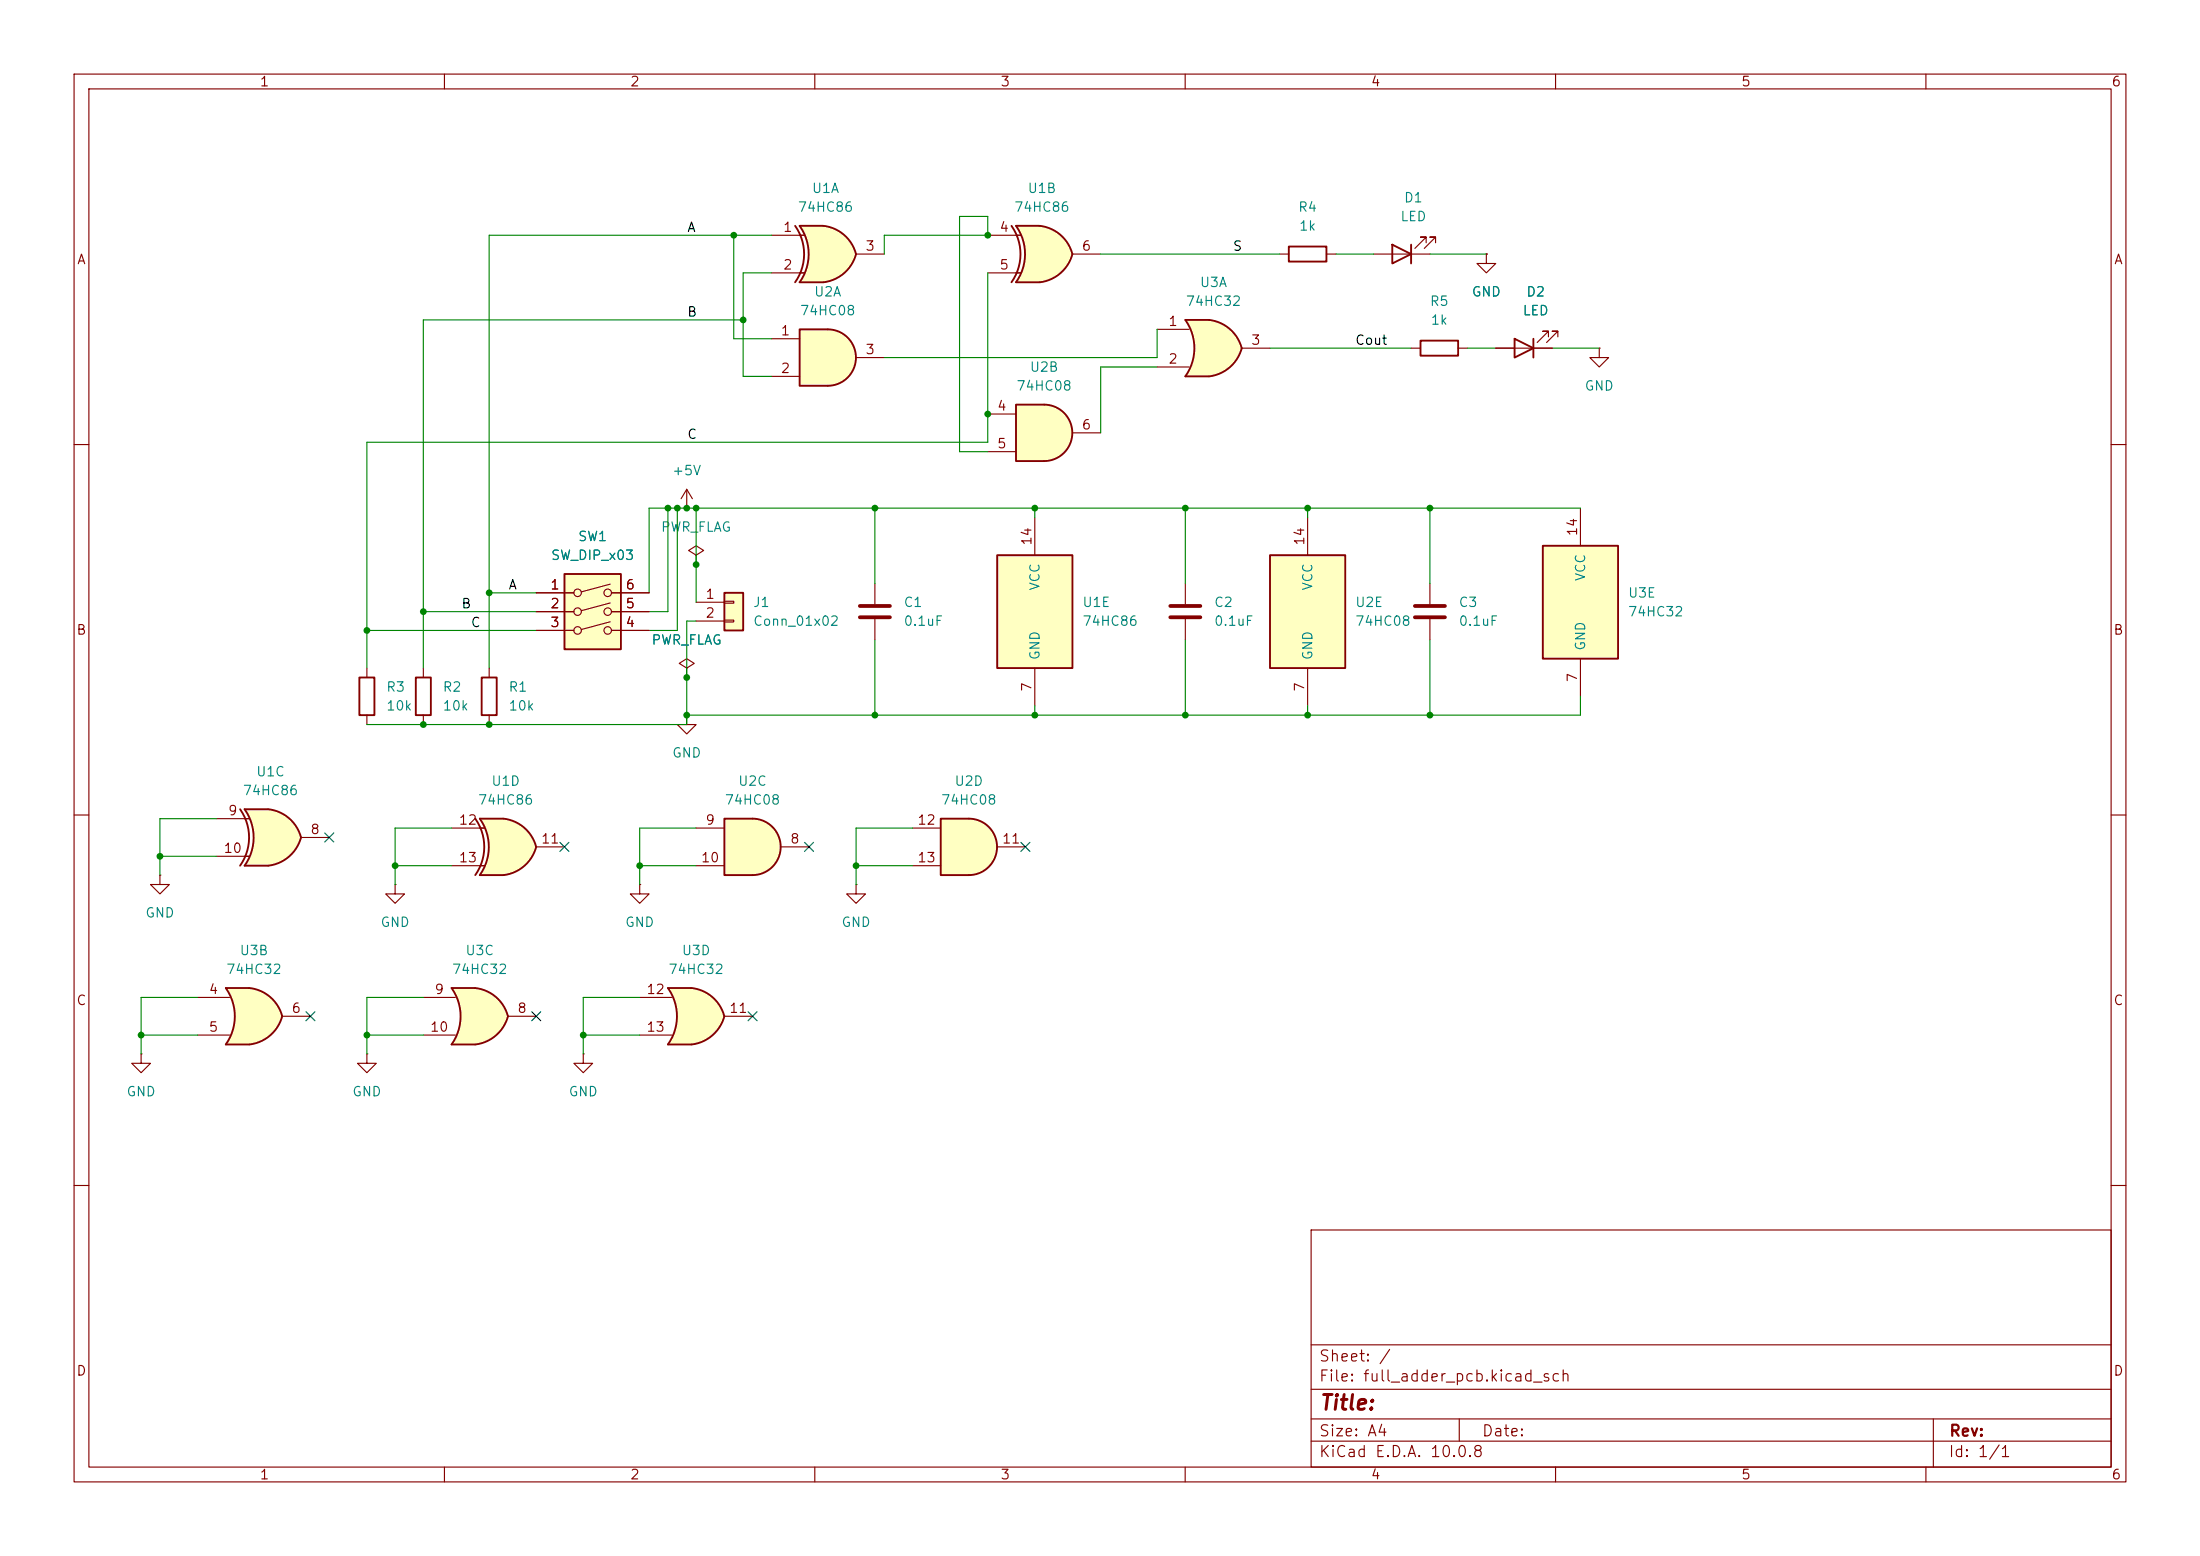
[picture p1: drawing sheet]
<svg xmlns="http://www.w3.org/2000/svg" width="297mm" height="210mm" viewBox="0 0 297 210" stroke-linecap="round" stroke-linejoin="round" font-family="sans-serif">
<g fill="none" stroke="#840000" stroke-width=".15">
<path d="M10 10h277v190h-277zM12 12h273v186h-273zM60 10v2M110 10v2M160 10v2M210 10v2M260 10v2M10 60h2M285 60h2M10 110h2M285 110h2M10 160h2"/>
<path d="M177 166h108v32h-108zM285 160h2M60 198v2M110 198v2M160 198v2M177 194.5h108M177 191.5h108M177 187.5h108M177 181.5h108M197 191.5v3M210 198v2M260 198v2"/>
<path d="M261 191.5v6.5"/>
</g>
<path d="M111.8 44.5a3.8 3.8 0 0 1 3.8 3.8 3.8 3.8 0 0 1-3.8 3.8z" fill="#ffffc2" stroke="#ffffc2" stroke-width=".14"/>
<path d="M107.9 44.5h3.9v7.6h-3.9z" fill="#ffffc2"/>
<path d="M107.9 44.5h3.9a3.8 3.8 0 0 1 3.8 3.8 3.8 3.8 0 0 1-3.8 3.8h-3.9z" fill="none" stroke="#840000" stroke-width=".25"/>
<path d="M104.1 45.7h3.8M104.1 50.8h3.8M115.6 48.3h3.8" fill="none" stroke="#840000" stroke-width=".15"/>
<path d="M90.2 133.4h3.1M90.2 141h3.1" fill="none" stroke="#ffffc2" stroke-width=".14"/>
<g fill="#ffffc2" stroke="#ffffc2" stroke-width=".14">
<path d="M92.8 135.8l5 1.4a5.2 5.2 0 0 1-4.4 3.8z"/>
<path d="M93.4 133.4a5.1 5.1 0 0 1 4.4 3.8l-5 1.3z"/>
</g>
<path d="M90.2 133.4h3.1v7.6h-3.1a6.7 6.7 0 0 0 0-7.6z" fill="#ffffc2"/>
<path d="M93.3 133.4h-3.1a6.6 6.6 0 0 1 0 7.6h3.1M93.4 133.4a5.2 5.2 0 0 1 4.4 3.8 5.2 5.2 0 0 1-4.4 3.8" fill="none" stroke="#840000" stroke-width=".25"/>
<path d="M86.4 134.6h4.3M86.4 139.7h4.3M97.8 137.2h3.8" fill="none" stroke="#840000" stroke-width=".15"/>
<path d="M130.8 110.5a3.8 3.8 0 0 1 3.8 3.8 3.8 3.8 0 0 1-3.8 3.8z" fill="#ffffc2" stroke="#ffffc2" stroke-width=".14"/>
<path d="M127 110.5h3.8v7.6h-3.8z" fill="#ffffc2"/>
<path d="M127 110.5h3.8a3.8 3.8 0 0 1 3.8 3.8 3.8 3.8 0 0 1-3.8 3.8h-3.8z" fill="none" stroke="#840000" stroke-width=".25"/>
<path d="M193 78.7v2.8M193 83.6v2.8M115.6 119.4v1.3h1.2l-1.2 1.2-1.3-1.2h1.3M115.6 119.4h.1M123.2 111.8h3.8M123.2 116.8h3.8M134.6 114.3h3.8" fill="none" stroke="#840000" stroke-width=".15"/>
<path d="M191 81.8h4.1M191 83.3h4.1" fill="none" stroke="#840000" stroke-width=".51"/>
<path d="M208.3 73.7h10.1v15.2h-10.1z" fill="#ffffc2"/>
<path d="M208.3 73.7h10.1v15.2h-10.1z" fill="none" stroke="#840000" stroke-width=".25"/>
<path d="M213.4 68.6v5.1M213.4 88.9v5.1" fill="none" stroke="#840000" stroke-width=".15"/>
<path d="M134.6 74.9h10.2v15.3h-10.2z" fill="#ffffc2"/>
<path d="M134.6 74.9h10.2v15.3h-10.2z" fill="none" stroke="#840000" stroke-width=".25"/>
<path d="M118.1 78.7v2.8M139.7 69.9v5M118.1 83.6v2.8M139.7 90.2v5.1" fill="none" stroke="#840000" stroke-width=".15"/>
<path d="M116.1 81.8h4M116.1 83.3h4" fill="none" stroke="#840000" stroke-width=".51"/>
<path d="M97.8 80h2.5v5.1h-2.5z" fill="#ffffc2"/>
<path d="M97.8 80h2.5v5.1h-2.5z" fill="none" stroke="#840000" stroke-width=".25"/>
<path d="M94 81.3h3.8M94 83.8h3.8M97.8 81.2h1.3v.2h-1.3zM97.8 83.7h1.3v.2h-1.3z" fill="none" stroke="#840000" stroke-width=".15"/>
<path d="M171.4 74.9h10.2v15.3h-10.2z" fill="#ffffc2"/>
<path d="M171.4 74.9h10.2v15.3h-10.2z" fill="none" stroke="#840000" stroke-width=".25"/>
<path d="M92.7 68.6h.1M92.7 66l-.8 1.3M92.7 66l.8 1.3M92.7 66v2.6M94 74.9l1-.6-1-.6-1 .6 1 .6v1.3M94 76.2h.1M176.5 69.9v5M176.5 90.2v5.1" fill="none" stroke="#840000" stroke-width=".15"/>
<path d="M30.5 133.4h3.2M30.5 141h3.2" fill="none" stroke="#ffffc2" stroke-width=".14"/>
<g fill="#ffffc2" stroke="#ffffc2" stroke-width=".14">
<path d="M33.1 135.8l5 1.4a5.2 5.2 0 0 1-4.4 3.8z"/>
<path d="M33.7 133.4a5.1 5.1 0 0 1 4.4 3.8l-5 1.3z"/>
</g>
<path d="M30.5 133.4h3.2v7.6h-3.2a6.7 6.7 0 0 0 0-7.6z" fill="#ffffc2"/>
<path d="M33.7 133.4h-3.2a6.6 6.6 0 0 1 0 7.6h3.2M33.7 133.4a5.1 5.1 0 0 1 4.4 3.8 5.2 5.2 0 0 1-4.4 3.8" fill="none" stroke="#840000" stroke-width=".25"/>
<path d="M26.7 134.6h4.3M26.7 139.7h4.3M38.1 137.2h3.8M19 142.2v1.3h1.3l-1.3 1.3-1.2-1.3h1.2M19 142.2h.1M49.5 142.2v1.3h1.3l-1.3 1.3-1.2-1.3h1.2M49.5 142.2h.1" fill="none" stroke="#840000" stroke-width=".15"/>
<path d="M33 109.2h3.2M33 116.8h3.2" fill="none" stroke="#ffffc2" stroke-width=".14"/>
<g fill="#ffffc2" stroke="#ffffc2" stroke-width=".14">
<path d="M35.6 111.7l5 1.3a5.2 5.2 0 0 1-4.4 3.8z"/>
<path d="M36.2 109.2a5.1 5.1 0 0 1 4.4 3.8l-4.9 1.3z"/>
</g>
<path d="M33 109.2h3.2v7.6h-3.2a6.7 6.7 0 0 0 0-7.6z" fill="#ffffc2"/>
<path d="M32.4 109.2a6.6 6.6 0 0 1 0 7.6M36.2 109.2h-3.2a6.6 6.6 0 0 1 0 7.6h3.2M36.2 109.2a5.1 5.1 0 0 1 4.4 3.8 5.2 5.2 0 0 1-4.4 3.8" fill="none" stroke="#840000" stroke-width=".25"/>
<path d="M21.6 118.1v1.3h1.3l-1.3 1.3-1.3-1.3h1.3M21.6 118.1h.1M29.2 110.5h4.5M29.2 115.6h4.5M40.6 113h3.8M53.3 119.4v1.3h1.3l-1.3 1.2-1.2-1.2h1.2M53.3 119.4h.1" fill="none" stroke="#840000" stroke-width=".15"/>
<path d="M160 43.2h3.2M160 50.8h3.2" fill="none" stroke="#ffffc2" stroke-width=".14"/>
<g fill="#ffffc2" stroke="#ffffc2" stroke-width=".14">
<path d="M162.6 45.6l5 1.4a5.2 5.2 0 0 1-4.4 3.8z"/>
<path d="M163.2 43.2a5.1 5.1 0 0 1 4.4 3.8l-4.9 1.3z"/>
</g>
<path d="M160 43.2h3.2v7.6h-3.2a6.7 6.7 0 0 0 0-7.6z" fill="#ffffc2"/>
<path d="M163.2 43.2h-3.2a6.6 6.6 0 0 1 0 7.6h3.2M163.2 43.2a5.2 5.2 0 0 1 4.4 3.8 5.2 5.2 0 0 1-4.4 3.8M48.5 91.4h2v5.1h-2zM56.1 91.4h2.1v5.1h-2.1z" fill="none" stroke="#840000" stroke-width=".25"/>
<path d="M156.2 44.5h4.3M156.2 49.5h4.3M167.6 47h3.8M49.5 90.2v1.2M49.5 96.5v1.3M57.1 90.2v1.2M57.1 96.5v1.3" fill="none" stroke="#840000" stroke-width=".15"/>
<path d="M76.2 77.5h7.6v10.1h-7.6z" fill="#ffffc2"/>
<g fill="none" stroke="#840000" stroke-width=".15">
<path d="M82.4 78.8l-3.9 1.1M160 78.7v2.8M72.4 80h5.1M72.4 82.6h5.1M72.4 85.1h5.1M82.4 81.4l-3.9 1M82.4 83.9l-3.9 1.1M82.5 80h5.1M82.5 82.6h5.1M82.5 85.1h5.1M160 83.6v2.8"/>
<circle cx="78" cy="85.1" r=".51"/>
<circle cx="78" cy="82.6" r=".51"/>
<circle cx="78" cy="80" r=".51"/>
<circle cx="82" cy="80" r=".51"/>
<circle cx="82" cy="82.6" r=".51"/>
<circle cx="82" cy="85.1" r=".51"/>
</g>
<path d="M76.2 77.5h7.6v10.1h-7.6z" fill="none" stroke="#840000" stroke-width=".25"/>
<path d="M158 81.8h4.1M158 83.3h4.1" fill="none" stroke="#840000" stroke-width=".51"/>
<path d="M61 133.4h3.1M61 141h3.1" fill="none" stroke="#ffffc2" stroke-width=".14"/>
<g fill="#ffffc2" stroke="#ffffc2" stroke-width=".14">
<path d="M63.6 135.8l5 1.4a5.2 5.2 0 0 1-4.4 3.8z"/>
<path d="M64.2 133.4a5.1 5.1 0 0 1 4.4 3.8l-5 1.3z"/>
</g>
<path d="M61 133.4h3.1v7.6h-3.1a6.7 6.7 0 0 0 0-7.6z" fill="#ffffc2"/>
<path d="M204.5 45.7l2.5 1.3-2.5 1.3zM207 45.7v2.6M64.1 133.4h-3.1a6.6 6.6 0 0 1 0 7.6h3.1M64.2 133.4a5.2 5.2 0 0 1 4.4 3.8 5.2 5.2 0 0 1-4.4 3.8" fill="none" stroke="#840000" stroke-width=".25"/>
<path d="M200.7 34.3v1.3h1.2l-1.2 1.2-1.3-1.2h1.3M200.7 34.3h.1M201.9 47h7.6M209 45.5v-.8h-.7h.7l-1.5 1.5M210.3 45.5v-.8h-.8h.8l-1.5 1.5M215.9 47v1.3h1.3l-1.3 1.2-1.3-1.2h1.3M215.9 47h.1M57.1 134.6h4.4M57.1 139.7h4.4M68.6 137.2h3.8M78.7 142.2v1.3h1.3l-1.3 1.3-1.2-1.3h1.2M78.7 142.2h.1" fill="none" stroke="#840000" stroke-width=".15"/>
<path d="M101.6 110.5a3.8 3.8 0 0 1 3.8 3.8 3.8 3.8 0 0 1-3.8 3.8z" fill="#ffffc2" stroke="#ffffc2" stroke-width=".14"/>
<path d="M97.8 110.5h3.8v7.6h-3.8z" fill="#ffffc2"/>
<path d="M174 33.3h5.1v2h-5.1zM188 33l2.5 1.3-2.5 1.3zM190.5 33v2.6M191.8 46h5v2h-5zM97.8 110.5h3.8a3.8 3.8 0 0 1 3.8 3.8 3.8 3.8 0 0 1-3.8 3.8h-3.8z" fill="none" stroke="#840000" stroke-width=".25"/>
<g fill="none" stroke="#840000" stroke-width=".15">
<path d="M172.7 34.3h1.3M179.1 34.3h1.2M185.4 34.3h7.6M192.5 32.8v-.8h-.7h.7l-1.5 1.5M193.8 32.8v-.8h-.8h.8l-1.5 1.5M190.5 47h1.3M196.8 47h1.3M92.7 96.5v1.3h1.3l-1.3 1.3-1.3-1.3h1.3M92.7 96.5h.1M92.7 90.2l1-.7-1-.6-1 .6 1 .7v1.2M92.7 91.4h.1M86.4 119.4v1.3h1.2l-1.2 1.2-1.3-1.2h1.3"/>
<path d="M86.4 119.4h.1M94 111.8h3.8M94 116.8h3.8M105.4 114.3h3.8"/>
</g>
<path d="M64.8 110.5h3.1M64.8 118.1h3.1" fill="none" stroke="#ffffc2" stroke-width=".14"/>
<g fill="#ffffc2" stroke="#ffffc2" stroke-width=".14">
<path d="M67.4 112.9l5 1.4a5.2 5.2 0 0 1-4.4 3.8z"/>
<path d="M68 110.5a5.1 5.1 0 0 1 4.4 3.8l-5 1.3z"/>
</g>
<path d="M64.8 110.5h3.1v7.6h-3.1a6.7 6.7 0 0 0 0-7.6z" fill="#ffffc2"/>
<path d="M65 91.4h2.1v5.1h-2.1zM64.2 110.5a6.6 6.6 0 0 1 0 7.6M67.9 110.5h-3.1a6.6 6.6 0 0 1 0 7.6h3.1M68 110.5a5.2 5.2 0 0 1 4.4 3.8 5.2 5.2 0 0 1-4.4 3.8" fill="none" stroke="#840000" stroke-width=".25"/>
<path d="M66 90.2v1.2M66 96.5v1.3M61 111.8h4.4M61 116.8h4.4M72.4 114.3h3.8" fill="none" stroke="#840000" stroke-width=".15"/>
<path d="M107.9 30.5h3.2M107.9 38.1h3.2" fill="none" stroke="#ffffc2" stroke-width=".14"/>
<g fill="#ffffc2" stroke="#ffffc2" stroke-width=".14">
<path d="M110.5 32.9l5.1 1.4a5.2 5.2 0 0 1-4.4 3.8z"/>
<path d="M111.2 30.5a5.1 5.1 0 0 1 4.4 3.8l-5 1.3z"/>
</g>
<path d="M107.9 30.5h3.2v7.6h-3.2a6.7 6.7 0 0 0 0-7.6z" fill="#ffffc2"/>
<path d="M107.3 30.5a6.6 6.6 0 0 1 0 7.6M107.9 30.5h3.2a5.1 5.1 0 0 1 4.5 3.8 5.2 5.2 0 0 1-4.4 3.8h-3.3a6.6 6.6 0 0 0 0-7.6z" fill="none" stroke="#840000" stroke-width=".25"/>
<path d="M104.1 31.8h4.5M104.1 36.8h4.5M115.6 34.3h3.8" fill="none" stroke="#840000" stroke-width=".15"/>
<path d="M141 54.6a3.8 3.8 0 0 1 3.8 3.8 3.8 3.8 0 0 1-3.8 3.8z" fill="#ffffc2" stroke="#ffffc2" stroke-width=".14"/>
<path d="M137.2 54.6h3.8v7.6h-3.8z" fill="#ffffc2"/>
<path d="M137.2 54.6h3.8a3.8 3.8 0 0 1 3.8 3.8 3.8 3.8 0 0 1-3.8 3.8h-3.8z" fill="none" stroke="#840000" stroke-width=".25"/>
<path d="M133.3 55.9h3.9M144.8 58.4h3.8M133.3 61h3.9" fill="none" stroke="#840000" stroke-width=".15"/>
<path d="M137.2 30.5h3.1M137.2 38.1h3.1" fill="none" stroke="#ffffc2" stroke-width=".14"/>
<g fill="#ffffc2" stroke="#ffffc2" stroke-width=".14">
<path d="M139.8 32.9l5 1.4a5.2 5.2 0 0 1-4.4 3.8z"/>
<path d="M140.4 30.5a5.1 5.1 0 0 1 4.4 3.8l-5 1.3z"/>
</g>
<path d="M137.2 30.5h3.1v7.6h-3.1a6.7 6.7 0 0 0 0-7.6z" fill="#ffffc2"/>
<path d="M136.6 30.5a6.6 6.6 0 0 1 0 7.6M140.3 30.5h-3.1a6.6 6.6 0 0 1 0 7.6h3.1M140.4 30.5a5.2 5.2 0 0 1 4.4 3.8 5.2 5.2 0 0 1-4.4 3.8" fill="none" stroke="#840000" stroke-width=".25"/>
<g fill="none" stroke="#840000" stroke-width=".15">
<path d="M133.3 31.8h4.5M133.3 36.8h4.5M144.8 34.3h3.8M200.7 34.3h.1M201.9 47h2.6M207 47h2.5M72.4 80h5.1M72.4 82.6h5.1M72.4 85.1h5.1M82.5 80h5.1M82.5 82.6h5.1M82.5 85.1h5.1"/>
<path d="M92.7 91.4h.1"/>
</g>
<g fill="none" stroke="#008400" stroke-width=".15">
<path d="M99.1 31.8v13.9h5M104.1 31.8h-38.1v58.4M104.1 36.8h-3.8v14h3.8M119.4 34.3v-2.5h13.9v-2.6h-3.8v31.8h3.8M133.3 36.8v22.9h-83.8v30.5M148.6 34.3h24.1M180.3 34.3h5.1M193 34.3h7.7M100.3 43.2h-43.2v47M156.2 44.5v3.8h-36.8M156.2 49.5h-7.6v8.9M171.4 47h19.1"/>
<path d="M198.1 47h3.8M209.5 47h6.4M90.2 68.6v14h-2.6M91.4 68.6v16.5h-3.8M94 68.6v12.7M118.1 68.6v10.1M139.7 68.6v1.3M160 68.6v10.1M176.5 68.6v1.3M193 68.6v10.1M213.4 68.6h-125.8v11.4M49.5 85.1h22.9"/>
<path d="M57.1 82.6h15.3M66 80h6.4M94 83.8h-1.3v14h-43.2M118.1 86.4v10.1M139.7 95.3v1.2M160 86.4v10.1M176.5 95.3v1.2M193 86.4v10.1M213.4 94v2.5h-120.7M21.6 115.6h7.6M29.2 110.5h-7.6v7.6M53.3 116.8h7.7"/>
<path d="M61 111.8h-7.7v7.6M86.4 116.8h7.6M94 111.8h-7.6v7.6M115.6 116.8h7.6M123.2 111.8h-7.6v7.6M19 139.7h7.7M26.7 134.6h-7.7v7.6M49.5 139.7h7.6M57.1 134.6h-7.6v7.6M78.7 139.7h7.7M86.4 134.6h-7.7v7.6"/>
</g>
<g fill="none" stroke="#000084" stroke-width=".15">
<path d="M43.8 112.4l1.3 1.2M45.1 112.4l-1.3 1.2M75.6 113.7l1.2 1.2M76.8 113.7l-1.2 1.2M108.6 113.7l1.2 1.2M109.8 113.7l-1.2 1.2M137.8 113.7l1.2 1.2M139 113.7l-1.2 1.2M41.3 136.6l1.2 1.2M42.5 136.6l-1.2 1.2M71.8 136.6l1.2 1.2M73 136.6l-1.2 1.2"/>
<path d="M101 136.6l1.2 1.2M102.2 136.6l-1.2 1.2"/>
</g>
<g fill="#008400">
<circle cx="193" cy="68.6" r=".46"/>
<circle cx="193" cy="96.5" r=".46"/>
<circle cx="139.7" cy="96.5" r=".46"/>
<circle cx="160" cy="96.5" r=".46"/>
<circle cx="139.7" cy="68.6" r=".46"/>
<circle cx="160" cy="68.6" r=".46"/>
<circle cx="176.5" cy="68.6" r=".46"/>
<circle cx="176.5" cy="96.5" r=".46"/>
<circle cx="92.7" cy="68.6" r=".46"/>
<circle cx="94" cy="68.6" r=".46"/>
<circle cx="99.1" cy="31.8" r=".46"/>
<circle cx="100.3" cy="43.2" r=".46"/>
<circle cx="133.3" cy="31.8" r=".46"/>
<circle cx="133.3" cy="55.9" r=".46"/>
<circle cx="66" cy="97.8" r=".46"/>
<circle cx="66" cy="80" r=".46"/>
<circle cx="57.1" cy="97.8" r=".46"/>
<circle cx="92.7" cy="96.5" r=".46"/>
<circle cx="92.7" cy="91.4" r=".46"/>
<circle cx="86.4" cy="116.8" r=".46"/>
<circle cx="78.7" cy="139.7" r=".46"/>
<circle cx="94" cy="76.2" r=".46"/>
<circle cx="118.1" cy="68.6" r=".46"/>
<circle cx="49.5" cy="85.1" r=".46"/>
<circle cx="57.1" cy="82.6" r=".46"/>
<circle cx="53.3" cy="116.8" r=".46"/>
<circle cx="21.6" cy="115.6" r=".46"/>
<circle cx="49.5" cy="139.7" r=".46"/>
<circle cx="19" cy="139.7" r=".46"/>
<circle cx="90.2" cy="68.6" r=".46"/>
<circle cx="91.4" cy="68.6" r=".46"/>
<circle cx="118.1" cy="96.5" r=".46"/>
<circle cx="115.6" cy="116.8" r=".46"/>
</g>
<text font-size="2" fill="#840000" x="178" y="190.8">Title:</text>
<g font-size="1.5" fill="#840000">
<text x="178" y="184.1">Sheet: /</text>
<text x="178" y="186.8">File: full_adder_pcb.kicad_sch</text>
<text x="178" y="197">KiCad E.D.A. 10.0.8</text>
<text x="178" y="194.2">Size: A4</text>
<text x="200" y="194.2">Date:</text>
<text x="263" y="197">Id: 1/1</text>
<text x="263" y="194.2">Rev:</text>
</g>
<g font-size="1.3" fill="#840000">
<text x="35" y="12">1</text>
<text x="85" y="12">2</text>
<text x="135" y="12">3</text>
<text x="185" y="12">4</text>
<text x="235" y="12">5</text>
<text x="285" y="12">6</text>
<text x="10.3" y="36">A</text>
<text x="105.6" y="31.6">1</text>
<text x="116.7" y="34.2">3</text>
<text x="134.8" y="31.6">4</text>
<text x="146" y="34.2">6</text>
<text x="285.3" y="36">A</text>
<text x="105.6" y="36.7">2</text>
<text x="134.8" y="36.7">5</text>
<text x="105.3" y="45.6">1</text>
<text x="157.6" y="44.3">1</text>
<text x="168.8" y="46.9">3</text>
<text x="105.3" y="50.7">2</text>
<text x="116.7" y="48.1">3</text>
<text x="157.6" y="49.4">2</text>
<text x="134.5" y="55.7">4</text>
<text x="146" y="58.3">6</text>
<text x="134.5" y="60.8">5</text>
<text x="139.6" y="73.7" transform="rotate(-90 139.6 73.7)">14</text>
<text x="176.4" y="73.7" transform="rotate(-90 176.4 73.7)">14</text>
<text x="213.2" y="72.5" transform="rotate(-90 213.2 72.5)">14</text>
<text x="74.2" y="79.9">1</text>
<text x="74.2" y="82.4">2</text>
<text x="84.4" y="82.4">5</text>
<text x="84.4" y="79.9">6</text>
<text x="95.2" y="81.1">1</text>
<text x="95.2" y="83.7">2</text>
<text x="10.2" y="86">B</text>
<text x="74.2" y="85">3</text>
<text x="84.4" y="85">4</text>
<text x="285.2" y="86">B</text>
<text x="139.6" y="93.4" transform="rotate(-90 139.6 93.4)">7</text>
<text x="176.4" y="93.4" transform="rotate(-90 176.4 93.4)">7</text>
<text x="213.2" y="92.2" transform="rotate(-90 213.2 92.2)">7</text>
<text x="30.7" y="110.4">9</text>
<text x="41.8" y="112.9">8</text>
<text x="61.8" y="111.6">12</text>
<text x="95.2" y="111.6">9</text>
<text x="123.8" y="111.6">12</text>
<text x="30.1" y="115.4">10</text>
<text x="61.8" y="116.7">13</text>
<text x="73" y="114.2">11</text>
<text x="94.5" y="116.7">10</text>
<text x="106.6" y="114.2">8</text>
<text x="123.8" y="116.7">13</text>
<text x="135.2" y="114.2">11</text>
<text x="10.2" y="136">C</text>
<text x="28.1" y="134.5">4</text>
<text x="39.3" y="137">6</text>
<text x="58.6" y="134.5">9</text>
<text x="69.8" y="137">8</text>
<text x="87.2" y="134.5">12</text>
<text x="98.4" y="137">11</text>
<text x="285.2" y="136">C</text>
<text x="28.1" y="139.6">5</text>
<text x="58" y="139.6">10</text>
<text x="87.2" y="139.6">13</text>
<text x="10.2" y="186">D</text>
<text x="285.2" y="186">D</text>
<text x="35" y="200">1</text>
<text x="85" y="200">2</text>
<text x="135" y="200">3</text>
<text x="185" y="200">4</text>
<text x="235" y="200">5</text>
<text x="285" y="200">6</text>
</g>
<g font-size="1.3" fill="#008484">
<text x="107.6" y="28.9">74HC86</text>
<text x="109.5" y="26.4">U1A</text>
<text x="136.8" y="28.9">74HC86</text>
<text x="138.6" y="26.4">U1B</text>
<text x="175.2" y="28.9">R4</text>
<text x="189.5" y="27.6">D1</text>
<text x="175.3" y="31.4">1k</text>
<text x="189" y="30.2">LED</text>
<text x="109.8" y="40.3">U2A</text>
<text x="160" y="41.6">74HC32</text>
<text x="161.9" y="39.1">U3A</text>
<text x="192.9" y="41.6">R5</text>
<text x="198.6" y="40.3">GND</text>
<text x="206" y="40.3">D2</text>
<text x="107.9" y="42.9">74HC08</text>
<text x="193.1" y="44.1">1k</text>
<text x="205.5" y="42.9">LED</text>
<text x="137.1" y="53">74HC08</text>
<text x="138.9" y="50.5">U2B</text>
<text x="213.8" y="53">GND</text>
<text x="90.6" y="64.5">+5V</text>
<text x="74.3" y="75.9">SW_DIP_x03</text>
<text x="77.9" y="73.4">SW1</text>
<text x="89.1" y="72.1">PWR_FLAG</text>
<text x="101.6" y="82.2">J1</text>
<text x="121.9" y="82.2">C1</text>
<text x="140.7" y="79.8" transform="rotate(-90 140.7 79.8)">VCC</text>
<text x="146" y="82.2">U1E</text>
<text x="163.8" y="82.2">C2</text>
<text x="177.5" y="79.8" transform="rotate(-90 177.5 79.8)">VCC</text>
<text x="182.9" y="82.2">U2E</text>
<text x="196.8" y="82.2">C3</text>
<text x="214.3" y="78.5" transform="rotate(-90 214.3 78.5)">VCC</text>
<text x="219.7" y="81">U3E</text>
<text x="219.7" y="83.5">74HC32</text>
<text x="87.9" y="87.3">PWR_FLAG</text>
<text x="101.6" y="84.8">Conn_01x02</text>
<text x="121.9" y="84.8">0.1uF</text>
<text x="140.7" y="89.2" transform="rotate(-90 140.7 89.2)">GND</text>
<text x="146" y="84.8">74HC86</text>
<text x="163.8" y="84.8">0.1uF</text>
<text x="177.5" y="89.2" transform="rotate(-90 177.5 89.2)">GND</text>
<text x="182.9" y="84.8">74HC08</text>
<text x="196.8" y="84.8">0.1uF</text>
<text x="214.3" y="87.9" transform="rotate(-90 214.3 87.9)">GND</text>
<text x="52.1" y="93.7">R3</text>
<text x="59.7" y="93.7">R2</text>
<text x="68.6" y="93.7">R1</text>
<text x="52.1" y="96.2">10k</text>
<text x="59.7" y="96.2">10k</text>
<text x="68.6" y="96.2">10k</text>
<text x="32.7" y="107.6">74HC86</text>
<text x="34.5" y="105.1">U1C</text>
<text x="66.2" y="106.4">U1D</text>
<text x="90.6" y="102.6">GND</text>
<text x="99.6" y="106.4">U2C</text>
<text x="128.8" y="106.4">U2D</text>
<text x="64.4" y="108.9">74HC86</text>
<text x="97.7" y="108.9">74HC08</text>
<text x="127" y="108.9">74HC08</text>
<text x="19.5" y="124.2">GND</text>
<text x="51.3" y="125.4">GND</text>
<text x="84.3" y="125.4">GND</text>
<text x="113.5" y="125.4">GND</text>
<text x="30.4" y="131.8">74HC32</text>
<text x="32.3" y="129.2">U3B</text>
<text x="60.9" y="131.8">74HC32</text>
<text x="62.7" y="129.2">U3C</text>
<text x="90.1" y="131.8">74HC32</text>
<text x="91.9" y="129.2">U3D</text>
<text x="17" y="148.3">GND</text>
<text x="47.5" y="148.3">GND</text>
<text x="76.7" y="148.3">GND</text>
</g>
<g font-size="1.3">
<text x="92.7" y="31.6">A</text>
<text x="166.3" y="34.2">S</text>
<text x="92.7" y="43.1">B</text>
<text x="182.9" y="46.9">Cout</text>
<text x="92.7" y="59.6">C</text>
<text x="62.2" y="82.4">B</text>
<text x="68.6" y="79.9">A</text>
<text x="63.5" y="85">C</text>
</g>
</svg>
